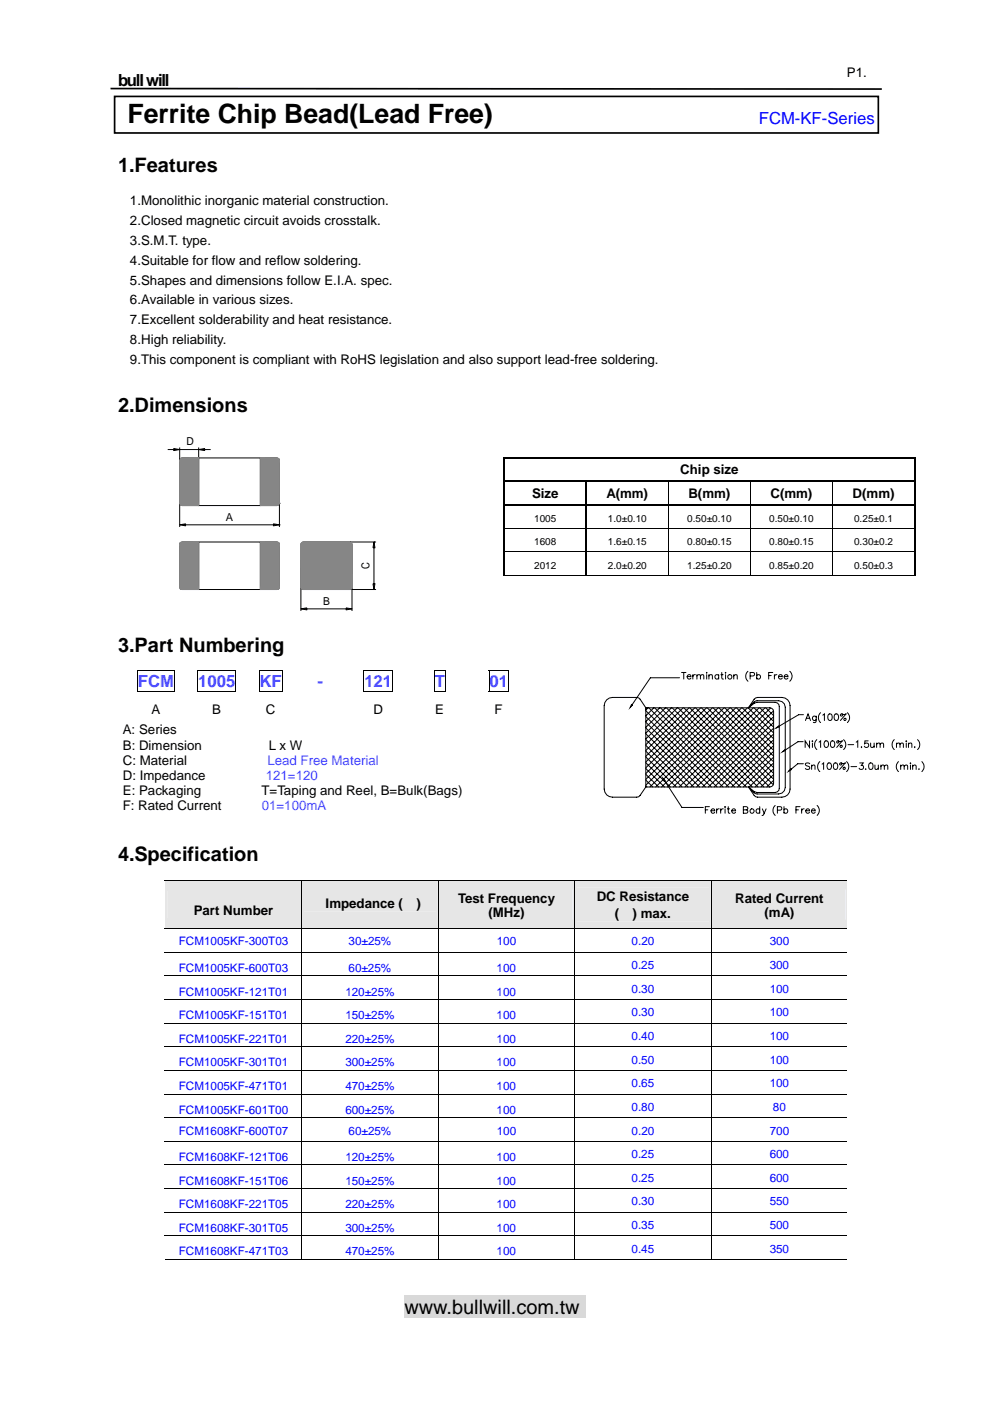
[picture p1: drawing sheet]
<svg xmlns="http://www.w3.org/2000/svg" width="210mm" height="297mm" viewBox="0 0 210 297" stroke-linecap="round" stroke-linejoin="round" font-family="sans-serif">
<path d="M85.7 274.6h38.6v4.9h-38.6z" fill="#d9d9d9"/>
<path d="M23.4 18.8l163.6 .1" fill="none" stroke="#000" stroke-width=".36"/>
<path d="M18.7 185.3h177.4v88.9h-177.4z" fill="#fff"/>
<g fill="#e6e6e6">
<path d="M35.6 188.9h27.9v2.9h-27.9z"/>
<path d="M35.6 191.8h27.9v2.8h-27.9z"/>
<path d="M34.9 186.7h29v10.1h-29z"/>
<path d="M64.5 190.4h27.9v2.8h-27.9z"/>
<path d="M64.1 186.7h28.7v10.1h-28.7z"/>
<path d="M93.4 188.6h27.9v3.5h-27.9z"/>
<path d="M93.4 192.1h27.9v2.8h-27.9z"/>
<path d="M93 186.7h28.8v10.1h-28.8z"/>
<path d="M122.3 188.2h28v3.6h-28z"/>
<path d="M122.3 191.8h28v3.5h-28z"/>
<path d="M121.9 186.7h28.8v10.1h-28.8z"/>
<path d="M151.3 188.6h27.9v3.5h-27.9z"/>
<path d="M151.3 192.1h27.9v2.8h-27.9z"/>
<path d="M150.9 186.7h28.7v10.1h-28.7z"/>
</g>
<g fill="none" stroke="#000" stroke-width=".21">
<path d="M29.1 142.2h8M29.1 146.5h8M29.2 142.3v4.1M37 142.3v4.1M41.8 142.2h8.3M41.8 146.5h8.3M41.9 142.3v4.1M50 142.3v4.1M54.8 142.2h5.1M54.8 146.5h5.1M54.9 142.3v4.1M59.8 142.3v4.1"/>
<path d="M77.1 142.2h6.2M77.1 146.5h6.2M77.2 142.3v4.1M83.2 142.3v4.1M92 142.2h2.5M92 146.5h2.5M92.1 142.3v4.1M94.4 142.3v4.1M103.6 142.2h4.3M103.6 146.5h4.3M103.7 142.3v4.1M107.8 142.3v4.1"/>
<path d="M34.9 186.6h144.7M34.9 196.9h144.7M64 186.7v10.1M64 197v4.8M92.9 186.7v10.1M92.9 197v4.8M121.8 186.7v10.1M121.8 197v4.8M150.8 186.7v10.1M150.8 197v4.8M34.9 201.9h144.7M34.9 206.9h144.7"/>
<path d="M34.9 211.9h144.7M34.9 216.9h144.7M64 202v4.8M64 207v4.8M64 212v4.9M64 217v4.8M92.9 202v4.8M92.9 207v4.8M92.9 212v4.9M92.9 217v4.8M121.8 202v4.8M121.8 207v4.8"/>
<path d="M121.8 212v4.9M121.8 217v4.8M150.8 202v4.8M150.8 207v4.8M150.8 212v4.9M150.8 217v4.8M34.9 222h144.7M34.9 226.9h144.7M34.9 232h144.7M34.9 237h144.7M64 222v4.9M64 227v4.9"/>
<path d="M64 232.1v4.8M64 237.1v4.8M92.9 222v4.9M92.9 227v4.9M92.9 232.1v4.8M92.9 237.1v4.8M121.8 222v4.9M121.8 227v4.9M121.8 232.1v4.8M121.8 237.1v4.8M150.8 222v4.9M150.8 227v4.9"/>
<path d="M150.8 232.1v4.8M150.8 237.1v4.8M34.9 242h144.7M34.9 247h144.7M34.9 252h144.7M34.9 257h144.7M64 242.1v4.8M64 247.1v4.8M64 252.1v4.8M64 257.1v4.8M92.9 242.1v4.8M92.9 247.1v4.8"/>
<path d="M92.9 252.1v4.8M92.9 257.1v4.8M121.8 242.1v4.8M121.8 247.1v4.8M121.8 252.1v4.8M121.8 257.1v4.8M150.8 242.1v4.8M150.8 247.1v4.8M150.8 252.1v4.8M150.8 257.1v4.8M34.9 262h144.7M34.9 267h29"/>
<path d="M64 262.1v5M64.1 267h28.7M92.9 262.1v5M93 267h28.8M121.8 262.1v5M121.9 267h28.8M150.8 262.1v5M150.9 267h28.7"/>
</g>
<g fill="#000">
<path d="M29.1 142.1h.2v.2h-.2zM29.1 146.4h.2v.2h-.2zM36.9 142.1h.2v.2h-.2zM36.9 146.4h.2v.2h-.2zM41.8 142.1h.2v.2h-.2zM41.8 146.4h.2v.2h-.2zM49.9 142.1h.2v.2h-.2zM49.9 146.4h.2v.2h-.2zM54.8 142.1h.2v.2h-.2zM54.8 146.4h.2v.2h-.2zM59.7 142.1h.2v.2h-.2zM59.7 146.4h.2v.2h-.2z"/>
<path d="M77.1 142.1h.2v.2h-.2zM77.1 146.4h.2v.2h-.2zM83.2 142.1h.1v.2h-.1zM83.2 146.4h.1v.2h-.1zM92 142.1h.2v.2h-.2zM92 146.4h.2v.2h-.2zM94.3 142.1h.2v.2h-.2zM94.3 146.4h.2v.2h-.2zM103.6 142.1h.2v.2h-.2zM103.6 146.4h.2v.2h-.2zM107.7 142.1h.2v.2h-.2zM107.7 146.4h.2v.2h-.2z"/>
</g>
<g fill="#fff">
<path d="M26.7 139.3h.2v.1h-.2z"/>
<path d="M26.7 139.3h85.2v.1h-85.2z"/>
<path d="M111.8 139.3h.1v.1h-.1z"/>
<path d="M26.7 139.4h.2v9.5h-.2z"/>
<path d="M39.3 139.4h.1v9.5h-.1z"/>
<path d="M52.5 139.4h.1v9.5h-.1z"/>
<path d="M62.1 139.4h.2v9.5h-.2z"/>
<path d="M73.5 139.4h.2v9.5h-.2z"/>
<path d="M86.7 139.4h.2v9.5h-.2z"/>
<path d="M99.6 139.4h.2v9.5h-.2z"/>
<path d="M111.8 139.4h.1v9.5h-.1z"/>
<path d="M26.7 148.9h85.2v.2h-85.2z"/>
<path d="M26.7 149.1h.2v3.1h-.2z"/>
<path d="M26.7 152.1h12.6v.1h-12.6z"/>
<path d="M39.3 149.1h.1v3.1h-.1z"/>
<path d="M39.4 152.1h13.1v.1h-13.1z"/>
<path d="M52.5 149.1h.1v3.1h-.1z"/>
<path d="M52.6 152.1h9.5v.1h-9.5z"/>
<path d="M62.1 149.1h.2v3.1h-.2z"/>
<path d="M62.3 152.1h11.2v.1h-11.2z"/>
<path d="M73.5 149.1h.2v3.1h-.2z"/>
<path d="M73.7 152.1h13v.1h-13z"/>
<path d="M86.7 149.1h.2v3.1h-.2z"/>
<path d="M86.9 152.1h12.7v.1h-12.7z"/>
<path d="M99.6 149.1h.2v3.1h-.2z"/>
<path d="M99.8 152.1h12v.1h-12z"/>
<path d="M111.8 149.1h.1v3.1h-.1z"/>
<path d="M111.8 152.1h.1v.1h-.1z"/>
<path d="M34.5 90h47.7v41.3h-47.7z"/>
</g>
<g fill="none" stroke="#000" stroke-width=".21">
<path d="M35.6 95.3h1.2M36.8 95.1l1.3 .2-1.3 .2zM38.1 97.6l.1-.4 .4-.1h20.2l.3 .1 .1 .4v9.1M38.1 97.6h.1M38.1 94.9v2.5M38.1 97.6v9.1M38.1 95.3h4M42.1 95.3l1.3-.2v.4zM42.1 94.9v2M42.1 97.1v10.1M43.4 95.3h1.3M55.2 97.1v10.1"/>
<path d="M38.1 106.7l.1 .3 .4 .2h20.2l.3-.2 .1-.3M38.1 111.3l1.2-.2v.4zM38.1 106.7h.1M38.1 106.9v4.8M38.2 115l.4-.1h20.2l.3 .1 .1 .4v9.1l-.1 .4-.3 .1h-20.2l-.4-.1-.1-.4v-9.1zM39.3 111.3h18.7M42.1 114.9v10.1M55.2 114.9v10.1M58 111.1l1.2 .2-1.2 .2zM59.2 106.7h.1M59.2 111.3h.1M59.2 106.9v4.8"/>
<path d="M74.2 114.9l.3 .1 .1 .4v9.1M74.2 114.9h-9.9l-.4 .1-.1 .4v9.1M74.2 114.9h.1M74.3 114.9h5.4M79.3 114.9l.2 1.3h-.4zM79.3 114.9h.1M79.3 116.2v7.5M63.8 124.5l.1 .4 .4 .1h9.9M63.8 129.1l1.3-.2v.4zM63.8 124.5h.1M63.8 124.7v4.8M65.1 129.1h8.3"/>
<path d="M73.4 128.9l1.2 .2-1.2 .2zM74.2 125h.1M74.3 125h5.4M74.6 124.5l-.1 .4-.3 .1M74.6 124.7v4.8M74.6 129.1h.1M74.6 124.5h.1M79.1 123.7h.4l-.2 1.3z"/>
</g>
<path d="M36.8 95.1l1.3 .2-1.3 .2zM42.1 95.3l1.3-.2v.4zM38.1 111.3l1.2-.2v.4zM58 111.1l1.2 .2-1.2 .2zM79.3 114.9l.2 1.3h-.4zM63.8 129.1l1.3-.2v.4zM73.4 128.9l1.2 .2-1.2 .2zM79.1 123.7h.4l-.2 1.3z" fill="#000"/>
<path d="M38.2 107l3.9 .2h-3.5zM38.2 107.1h3.9M55.2 107.2l3.9-.2-.3 .2zM55.2 107.1h3.9" fill="none" stroke="#868686" stroke-width=".21"/>
<path d="M38.1 106.7l4 .5-3.9-.2z" fill="#868686"/>
<path d="M38.1 106.7l4 .5-3.9-.2z" fill="none" stroke="#868686" stroke-width=".21"/>
<path d="M55.2 107.2l4-.5-.1 .3z" fill="#868686"/>
<path d="M55.2 107.2l4-.5-.1 .3z" fill="none" stroke="#868686" stroke-width=".21"/>
<path d="M59.2 97.6v9.1l-4 .5z" fill="#868686"/>
<path d="M59.2 97.6v9.1l-4 .5z" fill="none" stroke="#868686" stroke-width=".21"/>
<path d="M38.1 97.6l4 9.6-4-.5z" fill="#868686"/>
<path d="M38.1 97.6l4 9.6-4-.5z" fill="none" stroke="#868686" stroke-width=".21"/>
<path d="M59.1 97.2l.1 .4-4 9.6z" fill="#868686"/>
<path d="M59.1 97.2l.1 .4-4 9.6z" fill="none" stroke="#868686" stroke-width=".21"/>
<path d="M38.2 97.2l3.9 10-4-9.6z" fill="#868686"/>
<path d="M38.2 97.2l3.9 10-4-9.6zM55.2 97.1h3.6l.3 .1zM55.2 97.2h3.9" fill="none" stroke="#868686" stroke-width=".21"/>
<path d="M55.2 97.1l3.9 .1-3.9 10z" fill="#868686"/>
<path d="M38.2 97.2l.4-.1h3.5zM38.2 97.2h3.9M55.2 97.1l3.9 .1-3.9 10z" fill="none" stroke="#868686" stroke-width=".21"/>
<path d="M38.2 97.2l3.9-.1v10.1z" fill="#868686"/>
<path d="M38.2 97.2l3.9-.1v10.1zM38.2 124.9l3.9 .1h-3.5zM38.2 124.9h3.9M55.2 125l3.9-.1-.3 .1zM55.2 124.9h3.9" fill="none" stroke="#868686" stroke-width=".21"/>
<path d="M38.1 124.5l4 .5-3.9-.1z" fill="#868686"/>
<path d="M38.1 124.5l4 .5-3.9-.1z" fill="none" stroke="#868686" stroke-width=".21"/>
<path d="M55.2 125l4-.5-.1 .4z" fill="#868686"/>
<path d="M55.2 125l4-.5-.1 .4z" fill="none" stroke="#868686" stroke-width=".21"/>
<path d="M59.2 115.4v9.1l-4 .5z" fill="#868686"/>
<path d="M59.2 115.4v9.1l-4 .5z" fill="none" stroke="#868686" stroke-width=".21"/>
<path d="M38.1 115.4l4 9.6-4-.5z" fill="#868686"/>
<path d="M38.1 115.4l4 9.6-4-.5z" fill="none" stroke="#868686" stroke-width=".21"/>
<path d="M59.1 115l.1 .4-4 9.6z" fill="#868686"/>
<path d="M59.1 115l.1 .4-4 9.6z" fill="none" stroke="#868686" stroke-width=".21"/>
<path d="M38.2 115l3.9 10-4-9.6z" fill="#868686"/>
<path d="M38.2 115l3.9 10-4-9.6zM55.2 114.9h3.6l.3 .1zM55.2 115h3.9" fill="none" stroke="#868686" stroke-width=".21"/>
<path d="M55.2 114.9l3.9 .1-3.9 10z" fill="#868686"/>
<path d="M55.2 114.9l3.9 .1-3.9 10z" fill="none" stroke="#868686" stroke-width=".21"/>
<path d="M38.2 115l3.9-.1v10.1z" fill="#868686"/>
<path d="M38.2 115l3.9-.1v10.1zM38.2 115l.4-.1h3.5zM38.2 115h3.9M63.8 115.4l.1 9.5-.1-.4zM63.9 115.4v9.5" fill="none" stroke="#868686" stroke-width=".21"/>
<path d="M63.8 115.4l.5 9.6-.4-.1z" fill="#868686"/>
<path d="M63.8 115.4l.5 9.6-.4-.1z" fill="none" stroke="#868686" stroke-width=".21"/>
<path d="M63.9 115l.4 10-.5-9.6z" fill="#868686"/>
<path d="M63.9 115l.4 10-.5-9.6z" fill="none" stroke="#868686" stroke-width=".21"/>
<path d="M63.9 115l10.3 10h-9.9z" fill="#868686"/>
<path d="M63.9 115l10.3 10h-9.9z" fill="none" stroke="#868686" stroke-width=".21"/>
<path d="M63.9 115l.4-.1 9.9 10.1z" fill="#868686"/>
<path d="M63.9 115l.4-.1 9.9 10.1z" fill="none" stroke="#868686" stroke-width=".21"/>
<path d="M64.3 114.9l10.2 10-.3 .1z" fill="#868686"/>
<path d="M64.3 114.9l10.2 10-.3 .1z" fill="none" stroke="#868686" stroke-width=".21"/>
<path d="M64.3 114.9h9.9l.3 10z" fill="#868686"/>
<path d="M64.3 114.9h9.9l.3 10z" fill="none" stroke="#868686" stroke-width=".21"/>
<path d="M74.2 114.9l.4 9.6-.1 .4z" fill="#868686"/>
<path d="M74.2 114.9l.4 9.6-.1 .4z" fill="none" stroke="#868686" stroke-width=".21"/>
<path d="M74.2 114.9l.3 .1 .1 9.5z" fill="#868686"/>
<path d="M74.2 114.9l.3 .1 .1 9.5zM74.5 115l.1 .4v9.1zM74.6 115v9.5" fill="none" stroke="#868686" stroke-width=".21"/>
<path d="M24.3 20.4h161.9v7.8h-161.9z" fill-rule="evenodd" fill="#fff" stroke="#000" stroke-width=".36"/>
<path d="M125.3 140.8h72.7v36.1h-72.7z" fill="#fff"/>
<path d="M198 140.8v36.1" fill="none" stroke="#fff" stroke-width=".21"/>
<g fill="none" stroke="#000" stroke-width=".21">
<path d="M106.8 112h87.3M106.8 117h87.3M141.7 102.3v4.6M141.7 107.3v4.6M141.7 112.1v4.8M141.7 117.1v5M159.1 102.3v4.6M159.1 107.3v4.6M159.1 112.1v4.8M159.1 117.1v5M176.5 102.3v4.6M176.5 107.3v4.6"/>
<path d="M176.5 112.1v4.8M176.5 117.1v5M106.8 122h17.4M124.3 122h17.3M141.8 122h17.2M159.2 122h17.2M176.6 122h17.2M133.9 149.4l.2 .1-.5 .5zM136.9 150.1l26.7 .1 .3 .3 .1 .4v15.2l-.1 .4-.7 .4M136.9 150.1l-1.5-2.1-5.5-.1a1.77 1.77 0 0 0-1.8 1.7v17.7a1.73 1.73 0 0 0 1.8 1.7l5.5-.1 1.5-2M136.9 150.1v16.8M136.9 159.3l7.7 7.6"/>
<path d="M136.9 158l9 8.9M136.9 156.8l10.2 10.1M136.9 155.6l11.4 11.3M136.9 154.3l12.7 12.6M136.9 153.1l13.9 13.8M136.9 151.9l15.1 15M136.9 150.7l16.4 16.2M137.4 150.1l-.5 .4M137.6 150.1l16.9 16.8M138.6 150.1l-1.7 1.7M138.8 150.1l17 16.8M139.9 150.1l-3 2.9"/>
<path d="M140 150.1l17 16.8M141.1 150.1l-4.2 4.1M141.3 150.1l16.9 16.8M142.4 150.1l-5.5 5.3M142.5 150.1l17 16.8M143.6 150.1l-6.7 6.6M143.8 150.1l16.9 16.8M144.1 143.7h-6.2l-3.9 5.7M144.5 142.6h.9M144.8 150.1l-7.9 7.8M145 142.6v1.4M145 150.1l17 16.8"/>
<path d="M145.7 143.4h.8a.4 .4 0 0 0-.4-.4 .4 .4 0 0 0-.4 .4l.3 .6 .5-.2M146.1 150.1l-9.2 9M146.2 150.1l17 16.8M146.9 143v1M147.3 150.1l-10.4 10.3M147.4 143l-.3 .1-.2 .3M147.5 150.1l16.5 16.3M147.8 143.3l.3-.3 .3 .1 .1 .9M147.8 143v1M148.5 143.3l.3-.3 .4 .1v.9M148.6 150.1l-11.7 11.5M148.7 150.1l15.3 15.1"/>
<path d="M149.8 150.1l-12.9 12.7M149.8 142.6v.1zM149.8 143v1M149.9 150.1l14.1 13.9M150.3 143.3l.3-.3 .4 .1v.9M150.3 143v1M151 150.1l-14.1 13.9M151.2 150.1l12.8 12.7M152.3 150.1l-15.4 15.1M152.4 143.2a.45 .45 0 0 0-.7 0 .45 .45 0 0 0 0 .6 .45 .45 0 0 0 .7 0M152.4 143v1M152.4 150.1l11.6 11.4"/>
<path d="M152.8 143h.5M153 142.6v1.1l.1 .2 .3 .1M153.5 150.1l-16.6 16.4M153.7 150.1l10.3 10.2M153.8 142.6v.1zM153.8 143v1M154.7 150.1l-16.9 16.8M154.9 150.1l9.1 9M155.6 143.3l.3-.3 .4 .1v.9M155.6 143v1M156 150.1l-17 16.8M156.1 150.1l7.9 7.8"/>
<path d="M157.2 150.1l-16.9 16.8M157.4 150.1l6.6 6.5M158.5 150.1l-17 16.8M158.6 142.3a1.42 1.42 0 0 0 0 2.1M158.6 150.1l5.4 5.3M158.7 150.1l1.2-1 .6-.2h3.9l.4 .1 .3 .4 .1 17.8-.1 .4-.3 .3-.4 .1h-3.9l-.6-.2-1.2-.9M158.7 150.1l1.5-2.1 5.6-.1a1.73 1.73 0 0 1 1.7 1.7v17.7a1.7 1.7 0 0 1-1.7 1.7l-5.6-.1-1.5-2M158.7 150.1l1.2-1.3 .6-.2h4.6l.7 .2 .5 .4 .2 .7v17l-.2 .7-.5 .5-.7 .2h-4.6l-.6-.2-1.2-1.2M159 143.3l.9-.1v-.5l-.9-.1v1.4M159.7 150.1l-17 16.8M159.9 150.1l4.1 4.1M160.4 143.2a.45 .45 0 0 1 .7 0 .45 .45 0 0 1 0 .6 .45 .45 0 0 1-.7 0"/>
<path d="M160.4 142.6v1.4M161 150.1l-17 16.8M161.1 150.1l2.9 2.9M162.2 150.1l-17 16.8M162.3 150.1l1.7 1.6M163 143.2h.5M163.4 150.1l-16.9 16.8M163.9 142.6h-.9v1.4M164 150.7l-16.3 16.2M164 152l-15.1 14.9M164 153.2l-13.8 13.7M164 154.4l-12.6 12.5"/>
<path d="M164 155.6l-11.3 11.3M164 156.8l-10.1 10.1M164 158.1l-8.9 8.8M164 159.3l-7.6 7.6M164.2 143v1M164.5 154.4l.6-.5 .1 .2zM164.7 143l-.3 .1-.2 .3M165.1 143.4h.8a.45 .45 0 0 0-.5-.3 .45 .45 0 0 0-.4 .4 .45 .45 0 0 0 .4 .5l.5-.2M165.9 159.4l.5-.5 .2 .2zM166.3 143.4h.8a.45 .45 0 0 0-.5-.3 .45 .45 0 0 0-.4 .4 .45 .45 0 0 0 .4 .5l.5-.2M167.4 142.3a1.38 1.38 0 0 1 0 2.1M170.3 157.2h-1.1l-2.7 1.8"/>
<path d="M170.3 151.5h-1l-4.2 2.5M170.8 152.8l.5-1.4 .6 1.4M171 152.3h.6M171.6 157.1v1.4l-.9-1.4v1.4M172.3 157.1v.1zM172.3 157.5v1M173.1 151.8l-.1 1.3h-.6M173.1 152a.45 .45 0 0 0-.7 0 .45 .45 0 0 0 0 .6 .45 .45 0 0 0 .7-.1M173.2 156.8a1.4 1.4 0 0 0 0 2.1M173.7 157.4l.3-.3v1.4M174 151.1a1.4 1.4 0 0 0 0 2.1M174.5 151.6l.3-.2v1.4"/>
<path d="M174.9 157.1a.47 .47 0 0 1 .7 .3l.1 .3a.6 .6 0 0 1-.6 .8 .88 .88 0 0 1-.2-1.4zM175.7 151.4h.3a.76 .76 0 0 1 .5 .7 .76 .76 0 0 1-.6 .7 .88 .88 0 0 1-.2-1.4zM176.3 157.1a.47 .47 0 0 1 .6 .3l.1 .3a.61 .61 0 0 1-.5 .8 .9 .9 0 0 1-.2-1.4zM177.1 151.4a.69 .69 0 0 1 .8 .4 .69 .69 0 0 1-.3 .9 .44 .44 0 0 1-.7-.2l-.1-.5zM177.7 157.1l.2 .3-.4 .1-.1-.2 .2-.2 .5 .1 .5-.1-1.2 1.4M178.2 158.1l.3-.1v.4l-.2 .1-.2-.2zM178.5 151.4l.2 .2-.4 .2-.1-.2 .2-.2 .5 .1 .5-.1-1.2 1.4M178.9 156.8a1.4 1.4 0 0 1 0 2.1M179 152.4l.3-.1v.4l-.3 .1zM179.7 151.1a1.4 1.4 0 0 1 0 2.1M179.8 157.9h1.2M181.5 157.4l.4-.3v1.4"/>
<path d="M182.7 158.3v.1M184.1 157.1h-.7l-.1 .6a.49 .49 0 0 1 .8 0 .49 .49 0 0 1-.1 .7 .49 .49 0 0 1-.7-.2M184.6 157.5l.1 .9 .3 .1 .3-.3M185.3 157.5v1M185.9 157.8l.3-.3 .3 .1 .1 .9M185.9 157.5v1M186.6 157.8l.3-.3 .4 .1v.9M189.6 156.8a1.4 1.4 0 0 0 0 2.1M190.1 157.8l.3-.3 .3 .1 .1 .9M190.1 157.5v1M190.8 157.8l.3-.3 .4 .1v.9M192.2 157.1v.1z"/>
<path d="M192.2 157.5v1M192.6 157.8l.4-.3 .3 .1v.9M192.6 157.5v1M194 158.3v.1M194.5 156.8a1.4 1.4 0 0 1 0 2.1M136.9 166.9h26.3M136.9 166.6l.3 .3M136.9 165.4l1.5 1.5M136.9 164.2l2.8 2.7M136.9 162.9l4 4M136.9 161.7l5.2 5.2M136.9 160.5l6.5 6.4"/>
<path d="M140.5 165l.5 .5-.2 .1zM140.9 165.5l3.7 5.7h4.5M149.5 171.7h.6M150.4 171h-.9v1.4M150.7 171.9h.8a.45 .45 0 0 0-.5-.4 .45 .45 0 0 0-.4 .5 .45 .45 0 0 0 .5 .4l.4-.2M151.9 171.5v.9M152.5 171.5l-.4 .1-.2 .3M152.8 171.5v.9M153.4 171.5l-.4 .1-.2 .3M153.7 171v.2zM153.7 171.5v.9M154.2 171.5h.5"/>
<path d="M154.4 171v1.1l.1 .3h.2M155.2 171.9h.8a.45 .45 0 0 0-.5-.4 .45 .45 0 0 0-.4 .5 .45 .45 0 0 0 .4 .4l.5-.2M157.6 171.7h.6l.4-.4-.4-.3h-.6v1.4l.9-.1 .1-.3-.4-.3M158.7 166.9h.1M161.1 171.7a.43 .43 0 0 0-.7-.1 .43 .43 0 0 0 0 .7 .43 .43 0 0 0 .7-.1M161.1 171v1.4M161.6 171.5l.4 .9 .4-.9M162 172.4l-.2 .5h-.2M164 160.5l-6.4 6.4M164 161.8l-5.1 5.1M164 163l-3.9 3.9M164 164.2l-2.7 2.7"/>
<path d="M164 165.4l-1.4 1.5M164.4 170.8a1.42 1.42 0 0 0 0 2.1M164.8 171.8l.8-.1 .2-.2-.2-.4-.8-.1v1.4M166.2 171.7a.44 .44 0 0 1 .7-.1 .44 .44 0 0 1 0 .7 .44 .44 0 0 1-.7-.1M166.2 171v1.4M167.7 163l.1 .2-.6 .3zM168.8 171.7h.5M169.6 171h-.8v1.4M170 171.5v.9M170.3 161.9h-1.2l-1.3 1.2M170.5 171.5l-.3 .1-.2 .3M170.8 171.9h.8a.45 .45 0 0 0-.4-.4 .45 .45 0 0 0-.5 .5 .45 .45 0 0 0 .5 .4l.4-.2"/>
<path d="M171.7 161.9l-.4-.1-.5 .1 .1 .4 .7 .3 .1 .3-.4 .2-.5-.2M172 171.9h.8a.45 .45 0 0 0-.4-.4 .45 .45 0 0 0-.4 .5 .45 .45 0 0 0 .4 .4l.4-.2M172.1 162.5l.3-.3 .3 .1 .1 .8M172.1 162.2v.9M173.2 170.8a1.42 1.42 0 0 1 0 2.1M173.8 161.5a1.42 1.42 0 0 0 0 2.1M174.3 162l.3-.2v1.3M175.6 161.8a.68 .68 0 0 1 .8 .5 .68 .68 0 0 1-.5 .8h-.2a.86 .86 0 0 1-.1-1.3zM176.9 161.8a.68 .68 0 0 1 .8 .5 .68 .68 0 0 1-.5 .8h-.1a.86 .86 0 0 1-.2-1.3zM178.4 161.8l.1 .2-.3 .2-.2-.3 .2-.1 .5 .1 .5-.1-1.2 1.3M178.8 162.7h.3l.1 .4-.4-.1zM179.5 161.5a1.42 1.42 0 0 1 0 2.1"/>
<path d="M180.4 162.5h1.2M182.3 161.8h.7l-.4 .5a.46 .46 0 0 1 .4 .7 .46 .46 0 0 1-.8-.1M183.6 163v.1M184.4 161.8h.2a.71 .71 0 0 1 .5 .6 .71 .71 0 0 1-.5 .7 .88 .88 0 0 1-.2-1.3zM185.5 162.2l.1 .9h.3l.3-.2M186.2 162.2v.9M186.8 162.5l.3-.3 .3 .1 .1 .8M186.8 162.2v.9M187.5 162.5l.3-.3 .4 .1v.8M190.5 161.5a1.42 1.42 0 0 0 0 2.1M191 162.5l.3-.3 .3 .1 .1 .8M191 162.2v.9"/>
<path d="M191.7 162.5l.3-.3 .4 .1v.8M193 161.8h.1zM193 162.2v.9M193.5 162.5l.3-.3 .4 .1v.8M193.5 162.2v.9M194.8 163l.1 .1M195.5 161.5a1.42 1.42 0 0 1 0 2.1"/>
<circle cx="154.7" cy="143.5" r=".46"/>
<circle cx="159.4" cy="171.9" r=".45"/>
</g>
<path d="M133.9 149.4l.2 .1-.5 .5zM164.5 154.4l.6-.5 .1 .2zM165.9 159.4l.5-.5 .2 .2zM140.5 165l.5 .5-.2 .1zM167.7 163l.1 .2-.6 .3z" fill="#000"/>
<g fill="#000">
<path d="M106.8 96.9h.3v.3h-.3zM193.8 96.9h.3v.3h-.3zM106.8 101.9h.3v.4h-.3zM106.8 106.9h.3v.4h-.3zM124.2 101.9h.3v.4h-.3zM124.2 106.9h.3v.4h-.3zM141.6 102.2l.2 .1zM141.6 107.3h.2zM159 102.2l.2 .1zM159 107.3h.2zM176.4 102.2l.2 .1zM176.4 107.3h.2z"/>
<path d="M193.8 101.9h.3v.4h-.3zM193.8 106.9h.3v.4h-.3zM124.2 121.9h.1v.2h-.1z"/>
</g>
<g fill="none" stroke="#000" stroke-width=".34">
<path d="M106.9 97.2v4.7M107.1 97h86.7M193.9 97.2v4.7M106.9 102.3v4.6M106.9 107.3v4.6M106.9 112.1v4.8M106.9 117.1v4.8M107.1 102.1h17.1M107.1 107.1h17.1M124.3 102.3v4.6M124.3 107.3v4.6M124.3 112.1v4.8"/>
<path d="M124.3 117.1v4.8M124.5 102.1h69.3M124.5 107.1h69.3M193.9 102.3v4.6M193.9 107.3v4.6M193.9 112.1v4.8M193.9 117.1v5"/>
</g>
<text font-size="5.7" x="27" y="26.1">Ferrite Chip Bead(Lead Free)</text>
<g font-size="4.2">
<text x="25" y="36.5">1.Features</text>
<text x="25" y="87.3">2.Dimensions</text>
<text x="25" y="138.1">3.Part Numbering</text>
<text x="25" y="182.6">4.Specification</text>
<text x="85.7" y="278.6">www.bullwill.com.tw</text>
</g>
<text font-size="3.5" x="25" y="18.3">bull will</text>
<text font-size="3.5" fill="#00f" x="160.9" y="26.2">FCM-KF-Series</text>
<g font-size="3.5" fill="#3365ff">
<text x="29.3" y="145.7">FCM</text>
<text x="42" y="145.7">1005</text>
<text x="55" y="145.7">KF</text>
<text x="67.3" y="145.7">-</text>
<text x="77.3" y="145.7">121</text>
<text x="92.2" y="145.7">T</text>
<text x="103.8" y="145.7">01</text>
</g>
<g font-size="2.8">
<text x="179.6" y="16.3">P1.</text>
<text x="27.6" y="43.4">1.Monolithic inorganic material construction.</text>
<text x="27.6" y="47.6">2.Closed magnetic circuit avoids crosstalk.</text>
<text x="27.6" y="51.9">3.S.M.T. type.</text>
<text x="27.6" y="56.1">4.Suitable for flow and reflow soldering.</text>
<text x="27.6" y="60.3">5.Shapes and dimensions follow E.I.A. spec.</text>
<text x="27.6" y="64.6">6.Available in various sizes.</text>
<text x="27.6" y="68.8">7.Excellent solderability and heat resistance.</text>
<text x="27.6" y="73">8.High reliability.</text>
<text x="27.6" y="77.3">9.This component is compliant with RoHS legislation and also support lead-free soldering.</text>
<text x="144.2" y="100.5">Chip size</text>
<text x="112.8" y="105.5">Size</text>
<text x="128.6" y="105.5">A(mm)</text>
<text x="146" y="105.5">B(mm)</text>
<text x="163.4" y="105.5">C(mm)</text>
<text x="180.8" y="105.5">D(mm)</text>
<text x="26" y="155.6">A: Series</text>
<text x="32.1" y="151.4">A</text>
<text x="45" y="151.4">B</text>
<text x="56.4" y="151.4">C</text>
<text x="79.2" y="151.4">D</text>
<text x="92.3" y="151.4">E</text>
<text x="104.9" y="151.4">F</text>
<text x="26" y="159">B: Dimension</text>
<text x="57" y="159">L x W</text>
<text x="26" y="162.2">C: Material</text>
<text x="26" y="165.4">D: Impedance</text>
<text x="26" y="168.5">E: Packaging</text>
<text x="26" y="171.7">F: Rated Current</text>
<text x="55.4" y="168.5">T=Taping and Reel, B=Bulk(Bags)</text>
<text x="97.1" y="191.4">Test Frequency</text>
<text x="126.5" y="191.1">DC Resistance</text>
<text x="155.9" y="191.4">Rated Current</text>
<text x="41.1" y="194">Part Number</text>
<text x="69" y="192.6">Impedance (Ω)</text>
<text x="103.5" y="194.4">(MHz)</text>
<text x="130.4" y="194.6">(Ω) max.</text>
<text x="162.1" y="194.4">(mA)</text>
</g>
<g font-size="2.8" fill="#3365ff">
<text x="56.3" y="165.4">121=120</text>
<text x="56.7" y="162.2">Lead Free Material</text>
<text x="55.5" y="171.7">01=100mA</text>
</g>
<g font-size="2.5" fill="#00f">
<text x="37.9" y="200.4">FCM1005KF-300T03</text>
<text x="73.9" y="200.4">30±25%</text>
<text x="105.3" y="200.4">100</text>
<text x="133.9" y="200.4">0.20</text>
<text x="163.2" y="200.4">300</text>
<text x="37.9" y="206.1">FCM1005KF-600T03</text>
<text x="73.9" y="206.1">60±25%</text>
<text x="105.3" y="206.1">100</text>
<text x="133.9" y="205.5">0.25</text>
<text x="163.2" y="205.5">300</text>
<text x="37.9" y="211.1">FCM1005KF-121T01</text>
<text x="73.2" y="211.1">120±25%</text>
<text x="105.3" y="211.1">100</text>
<text x="133.9" y="210.5">0.30</text>
<text x="133.9" y="215.5">0.30</text>
<text x="163.2" y="210.5">100</text>
<text x="163.2" y="215.5">100</text>
<text x="37.9" y="216.1">FCM1005KF-151T01</text>
<text x="37.9" y="221.1">FCM1005KF-221T01</text>
<text x="73.2" y="216.1">150±25%</text>
<text x="73.2" y="221.1">220±25%</text>
<text x="105.3" y="216.1">100</text>
<text x="105.3" y="221.1">100</text>
<text x="133.9" y="220.5">0.40</text>
<text x="163.2" y="220.5">100</text>
<text x="37.9" y="226.1">FCM1005KF-301T01</text>
<text x="73.2" y="226.1">300±25%</text>
<text x="105.3" y="226.1">100</text>
<text x="133.9" y="225.5">0.50</text>
<text x="163.2" y="225.5">100</text>
<text x="37.9" y="231.1">FCM1005KF-471T01</text>
<text x="73.2" y="231.1">470±25%</text>
<text x="105.3" y="231.1">100</text>
<text x="133.9" y="230.5">0.65</text>
<text x="163.2" y="230.5">100</text>
<text x="37.9" y="236.1">FCM1005KF-601T00</text>
<text x="73.2" y="236.1">600±25%</text>
<text x="105.3" y="236.1">100</text>
<text x="133.9" y="235.5">0.80</text>
<text x="163.9" y="235.5">80</text>
<text x="37.9" y="240.5">FCM1608KF-600T07</text>
<text x="73.9" y="240.5">60±25%</text>
<text x="105.3" y="240.5">100</text>
<text x="133.9" y="245.5">0.25</text>
<text x="133.9" y="240.5">0.20</text>
<text x="163.2" y="245.5">600</text>
<text x="163.2" y="240.5">700</text>
<text x="37.9" y="246.1">FCM1608KF-121T06</text>
<text x="37.9" y="251.1">FCM1608KF-151T06</text>
<text x="73.2" y="246.1">120±25%</text>
<text x="73.2" y="251.1">150±25%</text>
<text x="105.3" y="246.1">100</text>
<text x="105.3" y="251.1">100</text>
<text x="133.9" y="250.5">0.25</text>
<text x="163.2" y="250.5">600</text>
<text x="37.9" y="256.2">FCM1608KF-221T05</text>
<text x="73.2" y="256.2">220±25%</text>
<text x="105.3" y="256.2">100</text>
<text x="133.9" y="255.6">0.30</text>
<text x="163.2" y="255.6">550</text>
<text x="37.9" y="261.2">FCM1608KF-301T05</text>
<text x="73.2" y="261.2">300±25%</text>
<text x="105.3" y="261.2">100</text>
<text x="133.9" y="260.6">0.35</text>
<text x="163.2" y="260.6">500</text>
<text x="37.9" y="266.2">FCM1608KF-471T03</text>
<text x="73.2" y="266.2">470±25%</text>
<text x="105.3" y="266.2">100</text>
<text x="133.9" y="265.6">0.45</text>
<text x="163.2" y="265.6">350</text>
</g>
<g font-size="2.1">
<text x="113.2" y="110.6">1005</text>
<text x="128.9" y="110.6">1.0±0.10</text>
<text x="145.7" y="110.6">0.50±0.10</text>
<text x="163.1" y="110.6">0.50±0.10</text>
<text x="181.1" y="110.6">0.25±0.1</text>
<text x="113.2" y="115.5">1608</text>
<text x="128.9" y="115.5">1.6±0.15</text>
<text x="145.7" y="115.5">0.80±0.15</text>
<text x="163.1" y="115.5">0.80±0.15</text>
<text x="181.1" y="115.5">0.30±0.2</text>
<text x="113.2" y="120.6">2012</text>
<text x="128.9" y="120.6">2.0±0.20</text>
<text x="145.7" y="120.6">1.25±0.20</text>
<text x="163.1" y="120.6">0.85±0.20</text>
<text x="181.1" y="120.6">0.50±0.3</text>
</g>
</svg>
